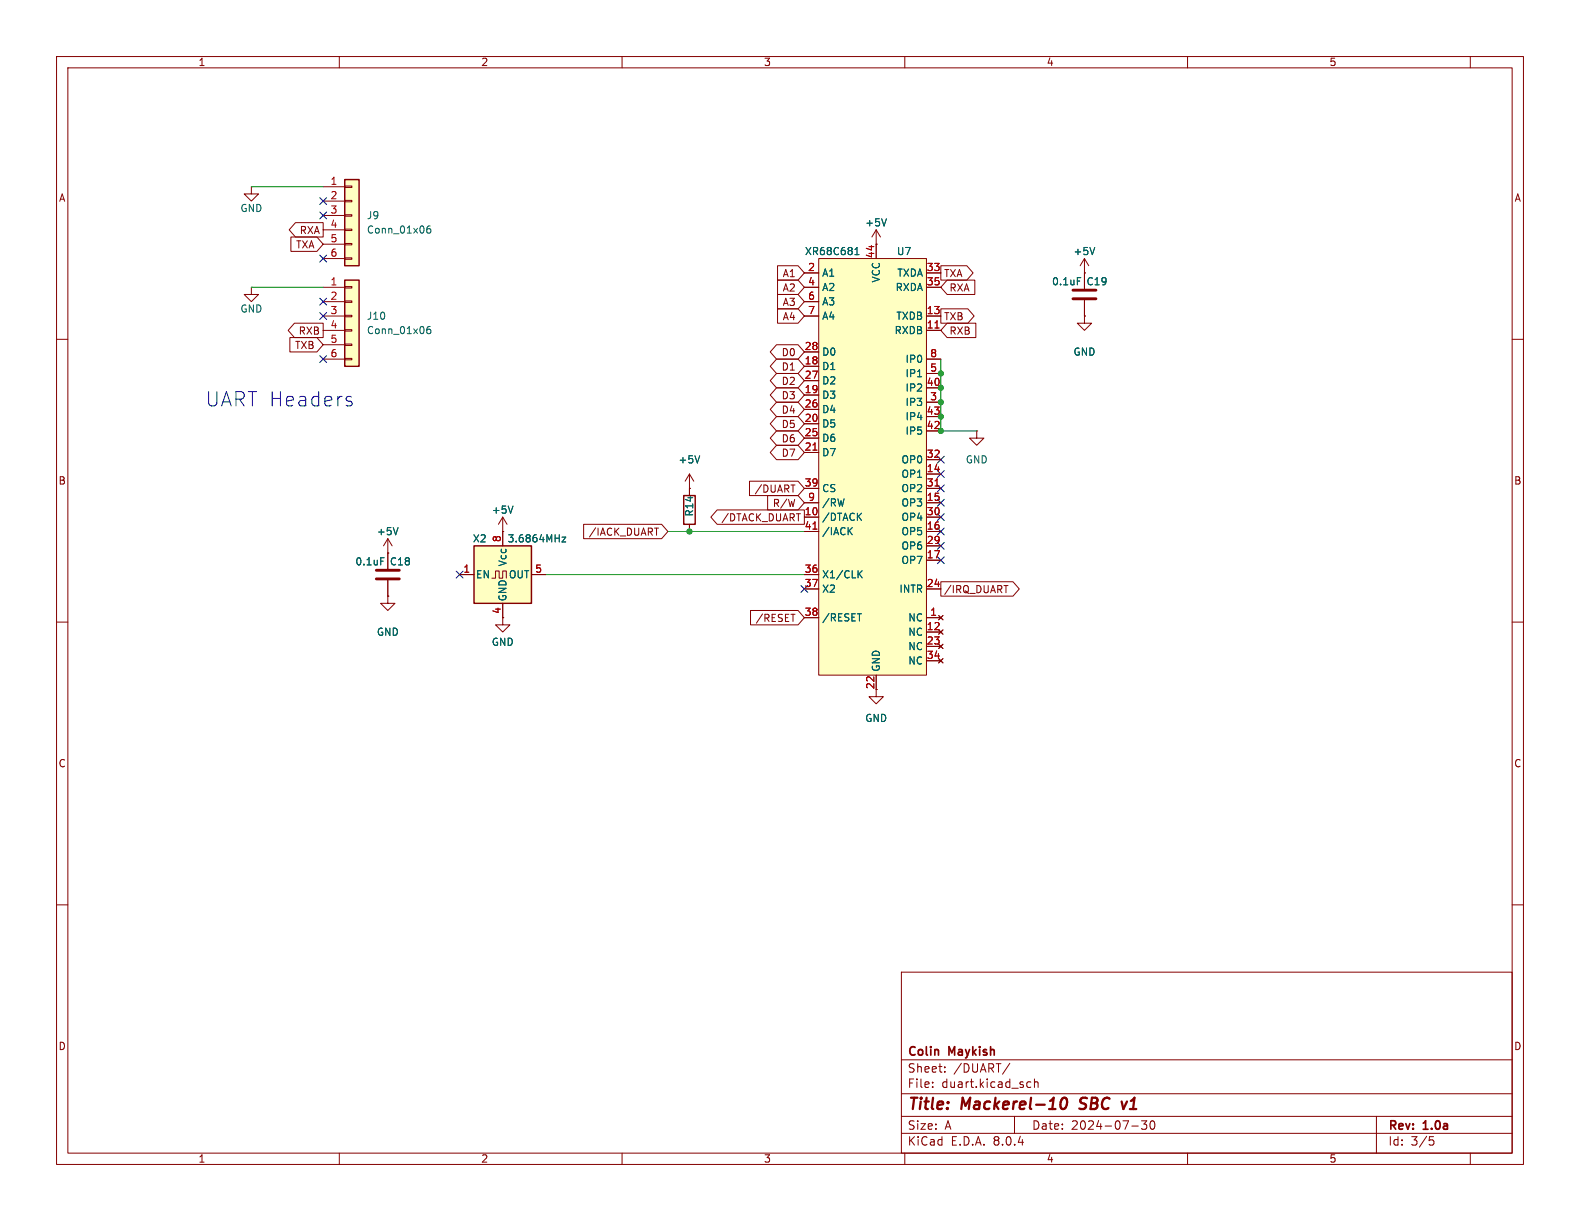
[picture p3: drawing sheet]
<svg xmlns="http://www.w3.org/2000/svg" width="279mm" height="216mm" viewBox="0 0 279 216" stroke-linecap="round" stroke-linejoin="round" font-family="sans-serif">
<g fill="none" stroke="#840000" stroke-width=".18">
<path d="M10 10h259.4v195.9h-259.4zM12 12h255.4v191.9h-255.4zM60 10v2M110 10v2M160 10v2M210 10v2M260 10v2M10 60h2M267.4 60h2M10 110h2M267.4 110h2M10 160h2"/>
<path d="M267.4 160h2M159.4 171.9h108v32h-108zM159.4 197.4h108M159.4 193.4h108M159.4 187.4h108M164.9 192.1v.2M164.9 191.4v.1M167.1 189.4v.2M167.1 188.7v.1M178.6 188l-1.3 1.9M179.4 197.4v3M181.6 192.1l.3 .2 .4-.1"/>
<path d="M182.3 191.4l-.4-.1-.3 .1M182.9 191.4l.2-.1 .4 .1 .1 .9M182.9 190.8v1.5M200.1 199.1h1.2M201.9 198.2h.9l-.5 .6 .4 .1v.6l-.2 .2h-.4l-.2-.2M203.6 198.3l.1-.1a.81 .81 0 0 1 .6 .6 .81 .81 0 0 1-.3 .8l-.1 .1a.81 .81 0 0 1-.6-.6 .81 .81 0 0 1 .3-.8zM243.4 197.4v6.5M60 203.9v2M110 203.9v2M159.4 200.4h108M160 203.9v2M210 203.9v2"/>
<path d="M252.8 201h.7M252.9 201.6h.4l.3 .2-.2 .6-.5 .1M260 203.9v2"/>
</g>
<path d="M187.8 194.3a.46 .46 0 0 1 .5-.2 .46 .46 0 0 1 .4 .4 1.15 1.15 0 0 1-.8 1.6l-.2-.1a1.54 1.54 0 0 1 .1-1.7zM190.9 196l.2 .1M191.2 194.3l-.2 .4 .1 .2M199.3 194.8l-.6 1.3" fill="none" stroke="#840000" stroke-width=".4"/>
<path d="M61 49.5h2.5v15.3h-2.5z" fill="#ffffc2"/>
<g fill="none" stroke="#840000" stroke-width=".18">
<path d="M57.1 50.8h3.9M57.1 53.3h3.9M57.1 55.9h3.9M57.1 58.4h3.9M61 58.3h1.2v.2h-1.2zM61 55.8h1.2v.2h-1.2zM61 53.2h1.2v.3h-1.2zM61 50.7h1.2v.2h-1.2zM154.9 43.2h.1M154.9 40.6l-.7 1.3M154.9 40.6v2.6M154.9 40.6l.8 1.3"/>
<path d="M57.1 61h3.9M57.1 63.5h3.9M61 63.4h1.2v.2h-1.2zM61 60.8h1.2v.3h-1.2zM88.9 94h.1M88.9 91.4l-.8 1.3M88.9 91.4v2.6M88.9 91.4l.8 1.3M121.9 86.4h.1M121.9 83.8v3.8M121.9 92.7v1.3M121.9 83.8l-.7 1.3"/>
<path d="M121.9 83.8l.8 1.3M88.9 109.2v1.3h1.3l-1.3 1.3-1.3-1.3h1.3"/>
</g>
<path d="M61 49.5h2.5v15.3h-2.5zM120.9 87.6h2v5.1h-2z" fill="none" stroke="#840000" stroke-width=".25"/>
<path d="M156.8 38.7l-.5 1.2M76.1 57.7l-.4 .1a.86 .86 0 0 0 0 1.2l.4-.1 .1-.4-.3-.3-.3 .1-.1 .2M90.7 89.5l-.4 1.2M123.7 80.6l-.4 1.3" fill="none" stroke="#006464" stroke-width=".18"/>
<path d="M83.8 96.5h10.2v10.2h-10.2z" fill="#ffffc2"/>
<path d="M83.8 96.5h10.2v10.2h-10.2z" fill="none" stroke="#840000" stroke-width=".25"/>
<g fill="none" stroke="#840000" stroke-width=".18">
<path d="M44.4 33v1.3h1.3l-1.3 1.3-1.2-1.3h1.2M44.4 33h.1M44.4 50.8v1.3h1.3l-1.3 1.2-1.2-1.2h1.2M44.4 50.8h.1M191.8 48.3h.1M191.8 55.9v1.3h1.2l-1.2 1.2-1.3-1.2h1.3M191.8 55.9h.1M191.8 45.7l-.8 1.3M191.8 45.7v5.4M191.8 53.1v2.8M191.8 45.7l.7 1.3M172.7 76.2v1.3h1.3l-1.3 1.2-1.3-1.2h1.3"/>
<path d="M172.7 76.2h.1M88.9 94v2.5M81.3 101.6h2.5M87 102.2h.6v-1.2h.7v1.2h.6v-1.2h.6v1.2M88.9 106.7v2.5M94 101.6h2.5"/>
</g>
<path d="M190.5 49.1h.6M193.6 43.8l-.4 1.2M99.4 95h.6l-.6 .8h.6" fill="none" stroke="#006464" stroke-width=".18"/>
<path d="M189.7 52.8h4.1M189.7 51.3h4.1" fill="none" stroke="#840000" stroke-width=".51"/>
<path d="M61 31.8h2.5v15.2h-2.5z" fill="#ffffc2"/>
<g fill="none" stroke="#840000" stroke-width=".18">
<path d="M57.1 33h3.9M57.1 35.6h3.9M57.1 38.1h3.9M61 38h1.2v.2h-1.2zM61 35.4h1.2v.3h-1.2zM61 32.9h1.2v.2h-1.2zM57.1 40.6h3.9M57.1 43.2h3.9M57.1 45.7h3.9M61 45.6h1.2v.2h-1.2zM61 43.1h1.2v.2h-1.2zM61 40.5h1.2v.3h-1.2z"/>
<path d="M154.9 121.9v1.3h1.3l-1.3 1.3-1.2-1.3h1.2"/>
</g>
<path d="M61 31.8h2.5v15.2h-2.5z" fill="none" stroke="#840000" stroke-width=".25"/>
<path d="M76.1 39.9l-.4 .1a.86 .86 0 0 0 0 1.2l.4-.1 .1-.4-.3-.3-.3 .1-.1 .2" fill="none" stroke="#006464" stroke-width=".18"/>
<path d="M144.8 45.7h19v73.7h-19z" fill="#ffffc2"/>
<g fill="none" stroke="#840000" stroke-width=".18">
<path d="M52.2 39.4h4.9v2.5h-4.9l-1.1-1.3zM51.3 59.7h4.7l1.1 1.3-1.1 1.2h-4.7zM51.4 41.9h4.6l1.1 1.3-1.1 1.3h-4.6zM52.1 57.1h5v2.6h-5l-1.1-1.3zM137.5 52.1h3.6l1.1 1.2-1.1 1.3h-3.6zM137.5 47h3.6l1.1 1.3-1.1 1.2h-3.6zM137.5 49.5h3.6l1.1 1.3-1.1 1.3h-3.6zM137.5 54.6h3.6l1.1 1.3-1.1 1.3h-3.6zM142.2 55.9h2.6M142.2 48.3h2.6M142.2 50.8h2.6M142.2 53.3h2.6"/>
<path d="M144.8 45.7h19v73.7h-19zM154.9 43.2h.1M154.9 43.2v2.5M163.8 58.4h2.6M163.8 55.9h2.6M163.8 48.3h2.6M163.8 50.8h2.6M166.4 47h4.6l1.1 1.3-1.1 1.2h-4.6zM166.4 54.6h4.8l1.1 1.3-1.1 1.3h-4.8zM167.5 57.1h5.1v2.6h-5.1l-1.1-1.3zM167.5 49.5h4.9v2.6h-4.9l-1.1-1.3zM191.8 55.9h.1"/>
<path d="M191.8 48.3h.1M191.8 48.3v2.8M191.8 53.1v2.8M137.3 61h3.8l1.1 1.2-1.1 1.3h-3.8l-1.1-1.3zM137.3 66h3.8l1.1 1.3-1.1 1.3h-3.8l-1.1-1.3zM137.3 63.5h3.8l1.1 1.3-1.1 1.2h-3.8l-1.1-1.2zM137.3 68.6h3.8l1.1 1.3-1.1 1.2h-3.8l-1.1-1.2zM137.3 76.2h3.8l1.1 1.3-1.1 1.2h-3.8l-1.1-1.2zM137.3 73.7h3.8l1.1 1.2-1.1 1.3h-3.8l-1.1-1.3zM137.3 71.1h3.8l1.1 1.3-1.1 1.3h-3.8l-1.1-1.3zM137.3 78.7h3.8l1.1 1.3-1.1 1.3h-3.8l-1.1-1.3zM142.2 64.8h2.6"/>
<path d="M142.2 69.9h2.6M142.2 74.9h2.6M142.2 77.5h2.6M142.2 72.4h2.6M142.2 67.3h2.6M142.2 62.2h2.6M163.8 71.1h2.6M163.8 68.6h2.6M163.8 76.2h2.6M163.8 73.7h2.6M163.8 66h2.6M163.8 63.5h2.6"/>
<path d="M68.6 97.8h.1M68.6 95.3l-.8 1.2M68.6 95.3v5.3M68.6 95.3l.7 1.2M88.9 94h.1M88.9 94v2.5M103.2 92.7h13.8l1.1 1.3-1.1 1.3h-13.8zM115.7 93.4h.8M121.9 86.4h.1M121.9 86.4v1.2M121.9 92.7v1.3M126.8 90.2h15.4v2.5h-15.4l-1.1-1.3z"/>
<path d="M132.5 85.1h8.6l1.1 1.3-1.1 1.2h-8.6zM135.7 87.6h5.4l1.1 1.3-1.1 1.3h-5.4zM139.9 85.8h.7M142.2 91.4h2.6M142.2 88.9h2.6M142.2 94h2.6M142.2 80h2.6M142.2 86.4h2.6M163.8 91.4h2.6M163.8 83.8h2.6M163.8 88.9h2.6M163.8 94h2.6"/>
<path d="M163.8 99.1h2.6M163.8 96.5h2.6M163.8 86.4h2.6M163.8 81.3h2.6M68.6 105.4v1.3h1.2l-1.2 1.3-1.3-1.3h1.3M68.6 105.4h.1M68.6 102.6v2.8M81.3 101.6h2.5M88.9 106.7v2.5M94 101.6h2.5M132.7 107.9h8.4l1.1 1.3-1.1 1.3h-8.4zM139.9 108.6h.7"/>
<path d="M142.2 109.2h2.6M142.2 104.1h2.6M142.2 101.6h2.6M154.9 119.4v2.5M163.8 109.2h2.6M163.8 111.8h2.6M163.8 114.3h2.6M163.8 104.1h2.6M163.8 116.8h2.6M166 108.8l.8 .8M166 111.4l.8 .7M166 113.9l.8 .8"/>
<path d="M166 116.5l.8 .7M166.4 102.9h12.7l1.1 1.2-1.1 1.3h-12.7zM166.8 108.8l-.8 .8M166.8 111.4l-.8 .7M166.8 113.9l-.8 .8M166.8 116.5l-.8 .7M177.5 103.5h.8"/>
</g>
<path d="M165.3 58h.8M143.8 79.6h.7M143.8 93.6h.7M165.3 85.9h.8" fill="none" stroke="#a90000" stroke-width=".18"/>
<g fill="none" stroke="#006464" stroke-width=".18">
<path d="M156.8 38.7l-.5 1.2M151.2 45h.7M151.2 44.1l.3-.3v1.2M190.5 49.1h.6M193.6 43.8l-.4 1.2M162.3 66.6h.7M67.3 98.6h.6M70.4 93.3l-.4 1.3M90.7 89.5l-.4 1.2M99.4 95h.6l-.6 .8h.6M123.7 80.6l-.4 1.3M150.2 93.8l.5 .8"/>
<path d="M150.7 93.3l-.7 .7M151.6 108.5h.7M151.9 101.5l.6 .7M152.5 100.9l-.8 .7"/>
</g>
<path d="M66.5 102.4h4.1M66.5 100.8h4.1" fill="none" stroke="#840000" stroke-width=".51"/>
<path d="M61.9 70.9l.4 .4-.1 .4-.3 .1M61.9 70.1l.3 .1" fill="none" stroke="#0000c2" stroke-width=".18"/>
<path d="M44.4 33h12.7M44.4 50.8h12.7M166.4 63.5v12.7h6.3M118.1 94h24.1M96.5 101.6h45.7" fill="none" stroke="#009600" stroke-width=".18"/>
<g fill="none" stroke="#000084" stroke-width=".18">
<path d="M56.5 37.5l1.3 1.2M56.5 35l1.3 1.2M57.8 37.5l-1.3 1.2M57.8 35l-1.3 1.2M56.5 45.1l1.3 1.2M56.5 55.3l1.3 1.2M56.5 52.7l1.3 1.2M57.8 45.1l-1.3 1.2M57.8 55.3l-1.3 1.2M57.8 52.7l-1.3 1.2M56.5 62.9l1.3 1.2M57.8 62.9l-1.3 1.2"/>
<path d="M165.8 80.7l1.2 1.2M165.8 90.8l1.2 1.2M165.8 88.3l1.2 1.2M165.8 93.4l1.2 1.2M165.8 85.8l1.2 1.2M165.8 83.2l1.2 1.2M165.8 95.9l1.2 1.2M165.8 98.5l1.2 1.2M167 80.7l-1.2 1.2M167 90.8l-1.2 1.2M167 88.3l-1.2 1.2M167 93.4l-1.2 1.2"/>
<path d="M167 85.8l-1.2 1.2M167 83.2l-1.2 1.2M167 95.9l-1.2 1.2M167 98.5l-1.2 1.2M80.7 101l1.2 1.2M81.9 101l-1.2 1.2M141.6 103.5l1.2 1.2M142.8 103.5l-1.2 1.2"/>
</g>
<g fill="#009600" stroke="#009600" stroke-width=".18">
<circle cx="166.4" cy="76.2" r=".46"/>
<circle cx="166.4" cy="73.7" r=".46"/>
<circle cx="166.4" cy="68.6" r=".46"/>
<circle cx="166.4" cy="71.1" r=".46"/>
<circle cx="166.4" cy="66" r=".46"/>
<circle cx="121.9" cy="94" r=".46"/>
</g>
<text font-size="3.5" fill="#0000c2" x="36.3" y="72.1">UART Headers</text>
<g font-size="2.8" fill="#840000">
<text x="160.4" y="196.8">Title:</text>
<text x="170.1" y="196.8">Mackerel-10</text>
<text x="191.8" y="196.8">SBC</text>
<text x="200" y="196.8">v1</text>
</g>
<g font-size="2.1" fill="#840000">
<text x="160.4" y="189.9">Sheet:</text>
<text x="160.4" y="187.1">Colin</text>
<text x="167.9" y="187.1">Maykish</text>
<text x="168.6" y="189.9">/DUART/</text>
<text x="160.4" y="192.6">File:</text>
<text x="166.5" y="192.6">duart.kicad_sch</text>
<text x="160.4" y="202.8">KiCad</text>
<text x="160.4" y="200">Size:</text>
<text x="167.1" y="200">A</text>
<text x="168.1" y="202.8">E.D.A.</text>
<text x="175.7" y="202.8">8.0.4</text>
<text x="182.4" y="200">Date:</text>
<text x="189.4" y="200">2024-07-30</text>
<text x="245.4" y="200.2">Rev:</text>
<text x="245.4" y="202.8">Id:</text>
<text x="249.5" y="202.8">3/5</text>
<text x="251.8" y="200.2">1.0a</text>
</g>
<g font-size="1.8" fill="#840000">
<text x="35" y="11.9">1</text>
<text x="85" y="11.9">2</text>
<text x="135" y="11.9">3</text>
<text x="185" y="11.9">4</text>
<text x="235" y="11.9">5</text>
<text x="10.3" y="35.9">A</text>
<text x="267.7" y="35.9">A</text>
<text x="52.9" y="41.6">RXA</text>
<text x="52.3" y="44.1">TXA</text>
<text x="138.3" y="49.2">A1</text>
<text x="138.3" y="51.8">A2</text>
<text x="166.8" y="49.2">TXA</text>
<text x="167.8" y="51.8">RXA</text>
<text x="52.7" y="59.4">RXB</text>
<text x="138.3" y="54.3">A3</text>
<text x="138.3" y="56.8">A4</text>
<text x="166.8" y="56.8">TXB</text>
<text x="167.8" y="59.4">RXB</text>
<text x="52.1" y="61.9">TXB</text>
<text x="138.1" y="63.2">D0</text>
<text x="138.1" y="65.7">D1</text>
<text x="138.1" y="68.3">D2</text>
<text x="138.1" y="70.8">D3</text>
<text x="138.1" y="75.9">D5</text>
<text x="138.1" y="73.3">D4</text>
<text x="138.1" y="78.4">D6</text>
<text x="138.1" y="81">D7</text>
<text x="10.3" y="85.9">B</text>
<text x="133.4" y="87.3">/DUART</text>
<text x="136.6" y="89.9">R/W</text>
<text x="267.7" y="85.9">B</text>
<text x="104" y="94.9">/IACK_DUART</text>
<text x="127.5" y="92.4">/DTACK_DUART</text>
<text x="166.8" y="105.1">/IRQ_DUART</text>
<text x="133.5" y="110.2">/RESET</text>
<text x="154.7" y="122" transform="rotate(-90 154.7 122)">22</text>
<text x="10.3" y="135.9">C</text>
<text x="267.7" y="135.9">C</text>
<text x="10.3" y="185.9">D</text>
<text x="267.7" y="185.9">D</text>
<text x="35" y="205.8">1</text>
<text x="85" y="205.8">2</text>
<text x="135" y="205.8">3</text>
<text x="185" y="205.8">4</text>
<text x="235" y="205.8">5</text>
</g>
<g font-size="1.8" fill="#a90000">
<text x="58.3" y="32.8">1</text>
<text x="58.3" y="35.3">2</text>
<text x="58.3" y="37.8">3</text>
<text x="58.3" y="40.4">4</text>
<text x="58.3" y="42.9">5</text>
<text x="58.3" y="45.5">6</text>
<text x="154.7" y="45.8" transform="rotate(-90 154.7 45.8)">44</text>
<text x="58.3" y="50.5">1</text>
<text x="58.3" y="53.1">2</text>
<text x="142.8" y="48">2</text>
<text x="142.8" y="50.5">4</text>
<text x="142.8" y="53.1">6</text>
<text x="163.8" y="48">33</text>
<text x="163.8" y="50.5">35</text>
<text x="58.3" y="55.6">3</text>
<text x="58.3" y="58.2">4</text>
<text x="142.8" y="55.6">7</text>
<text x="163.8" y="58.2">11</text>
<text x="163.8" y="55.6">13</text>
<text x="58.3" y="60.7">5</text>
<text x="58.3" y="63.2">6</text>
<text x="142.2" y="64.5">18</text>
<text x="142.2" y="62">28</text>
<text x="164.4" y="65.8">5</text>
<text x="164.4" y="63.2">8</text>
<text x="142.2" y="69.6">19</text>
<text x="142.2" y="67.1">27</text>
<text x="163.8" y="68.3">40</text>
<text x="164.4" y="70.9">3</text>
<text x="142.2" y="74.7">20</text>
<text x="142.2" y="77.2">25</text>
<text x="142.2" y="72.1">26</text>
<text x="163.8" y="75.9">42</text>
<text x="163.8" y="73.4">43</text>
<text x="142.2" y="79.8">21</text>
<text x="163.8" y="83.6">14</text>
<text x="163.8" y="81">32</text>
<text x="142.2" y="86.1">39</text>
<text x="142.8" y="88.6">9</text>
<text x="163.8" y="88.6">15</text>
<text x="163.8" y="86.1">31</text>
<text x="88.6" y="96" transform="rotate(-90 88.6 96)">8</text>
<text x="142.2" y="91.2">10</text>
<text x="142.2" y="93.7">41</text>
<text x="163.8" y="93.7">16</text>
<text x="163.8" y="91.2">30</text>
<text x="81.8" y="101.3">1</text>
<text x="94.5" y="101.3">5</text>
<text x="142.2" y="101.3">36</text>
<text x="163.8" y="98.8">17</text>
<text x="163.8" y="96.3">29</text>
<text x="142.2" y="103.9">37</text>
<text x="163.8" y="103.9">24</text>
<text x="88.6" y="108.7" transform="rotate(-90 88.6 108.7)">4</text>
<text x="142.2" y="109">38</text>
<text x="163.8" y="111.5">12</text>
<text x="164.4" y="109">1</text>
<text x="163.8" y="114">23</text>
<text x="163.8" y="116.6">34</text>
</g>
<g font-size="1.8" fill="#006464">
<text x="42.4" y="37.7">GND</text>
<text x="64.8" y="39">J9</text>
<text x="64.8" y="41.5">Conn_01x06</text>
<text x="152.9" y="40.2">+5V</text>
<text x="142.2" y="45.3">XR68C681</text>
<text x="158.5" y="45.3">U7</text>
<text x="189.7" y="45.3">+5V</text>
<text x="145.3" y="49.1">A1</text>
<text x="145.3" y="51.7">A2</text>
<text x="155.8" y="50.1" transform="rotate(-90 155.8 50.1)">VCC</text>
<text x="158.3" y="51.7">RXDA</text>
<text x="158.6" y="49.1">TXDA</text>
<text x="185.9" y="50.6">0.1uF</text>
<text x="192" y="50.6">C19</text>
<text x="42.4" y="55.5">GND</text>
<text x="64.8" y="59.3">Conn_01x06</text>
<text x="64.8" y="56.7">J10</text>
<text x="145.3" y="54.2">A3</text>
<text x="145.3" y="56.7">A4</text>
<text x="158.1" y="59.3">RXDB</text>
<text x="158.4" y="56.7">TXDB</text>
<text x="145.3" y="65.6">D1</text>
<text x="145.3" y="63.1">D0</text>
<text x="160" y="64.4">IP0</text>
<text x="189.7" y="63.1">GND</text>
<text x="145.3" y="70.7">D3</text>
<text x="145.3" y="68.2">D2</text>
<text x="160" y="72">IP3</text>
<text x="160" y="69.4">IP2</text>
<text x="160" y="66.9">IP1</text>
<text x="145.3" y="75.8">D5</text>
<text x="145.3" y="73.3">D4</text>
<text x="160" y="77.1">IP5</text>
<text x="160" y="74.5">IP4</text>
<text x="119.9" y="82.1">+5V</text>
<text x="145.3" y="80.9">D7</text>
<text x="145.3" y="78.3">D6</text>
<text x="159.3" y="82.1">OP0</text>
<text x="170.7" y="82.1">GND</text>
<text x="145.3" y="87.2">CS</text>
<text x="145.3" y="89.8">/RW</text>
<text x="159.3" y="84.7">OP1</text>
<text x="159.3" y="89.8">OP3</text>
<text x="159.3" y="87.2">OP2</text>
<text x="66.5" y="94.8">+5V</text>
<text x="86.9" y="91">+5V</text>
<text x="122.8" y="91.4" transform="rotate(-90 122.8 91.4)">R14</text>
<text x="145.3" y="92.3">/DTACK</text>
<text x="145.3" y="94.8">/IACK</text>
<text x="159.3" y="94.8">OP5</text>
<text x="159.3" y="92.3">OP4</text>
<text x="62.7" y="100.2">0.1uF</text>
<text x="68.8" y="100.2">C18</text>
<text x="83.5" y="96.1">X2</text>
<text x="89.7" y="96.1">3.6864MHz</text>
<text x="89.8" y="100.2" transform="rotate(-90 89.8 100.2)">Vcc</text>
<text x="159.3" y="99.9">OP7</text>
<text x="159.3" y="97.4">OP6</text>
<text x="84.1" y="102.5">EN</text>
<text x="89.8" y="106.4" transform="rotate(-90 89.8 106.4)">GND</text>
<text x="89.9" y="102.5">OUT</text>
<text x="145.3" y="102.5">X1/CLK</text>
<text x="145.3" y="105">X2</text>
<text x="158.9" y="105">INTR</text>
<text x="66.5" y="112.6">GND</text>
<text x="145.3" y="110.1">/RESET</text>
<text x="160.5" y="110.1">NC</text>
<text x="160.5" y="112.6">NC</text>
<text x="86.9" y="114.4">GND</text>
<text x="155.8" y="118.9" transform="rotate(-90 155.8 118.9)">GND</text>
<text x="160.5" y="115.2">NC</text>
<text x="160.5" y="117.7">NC</text>
<text x="152.9" y="127.9">GND</text>
</g>
</svg>
